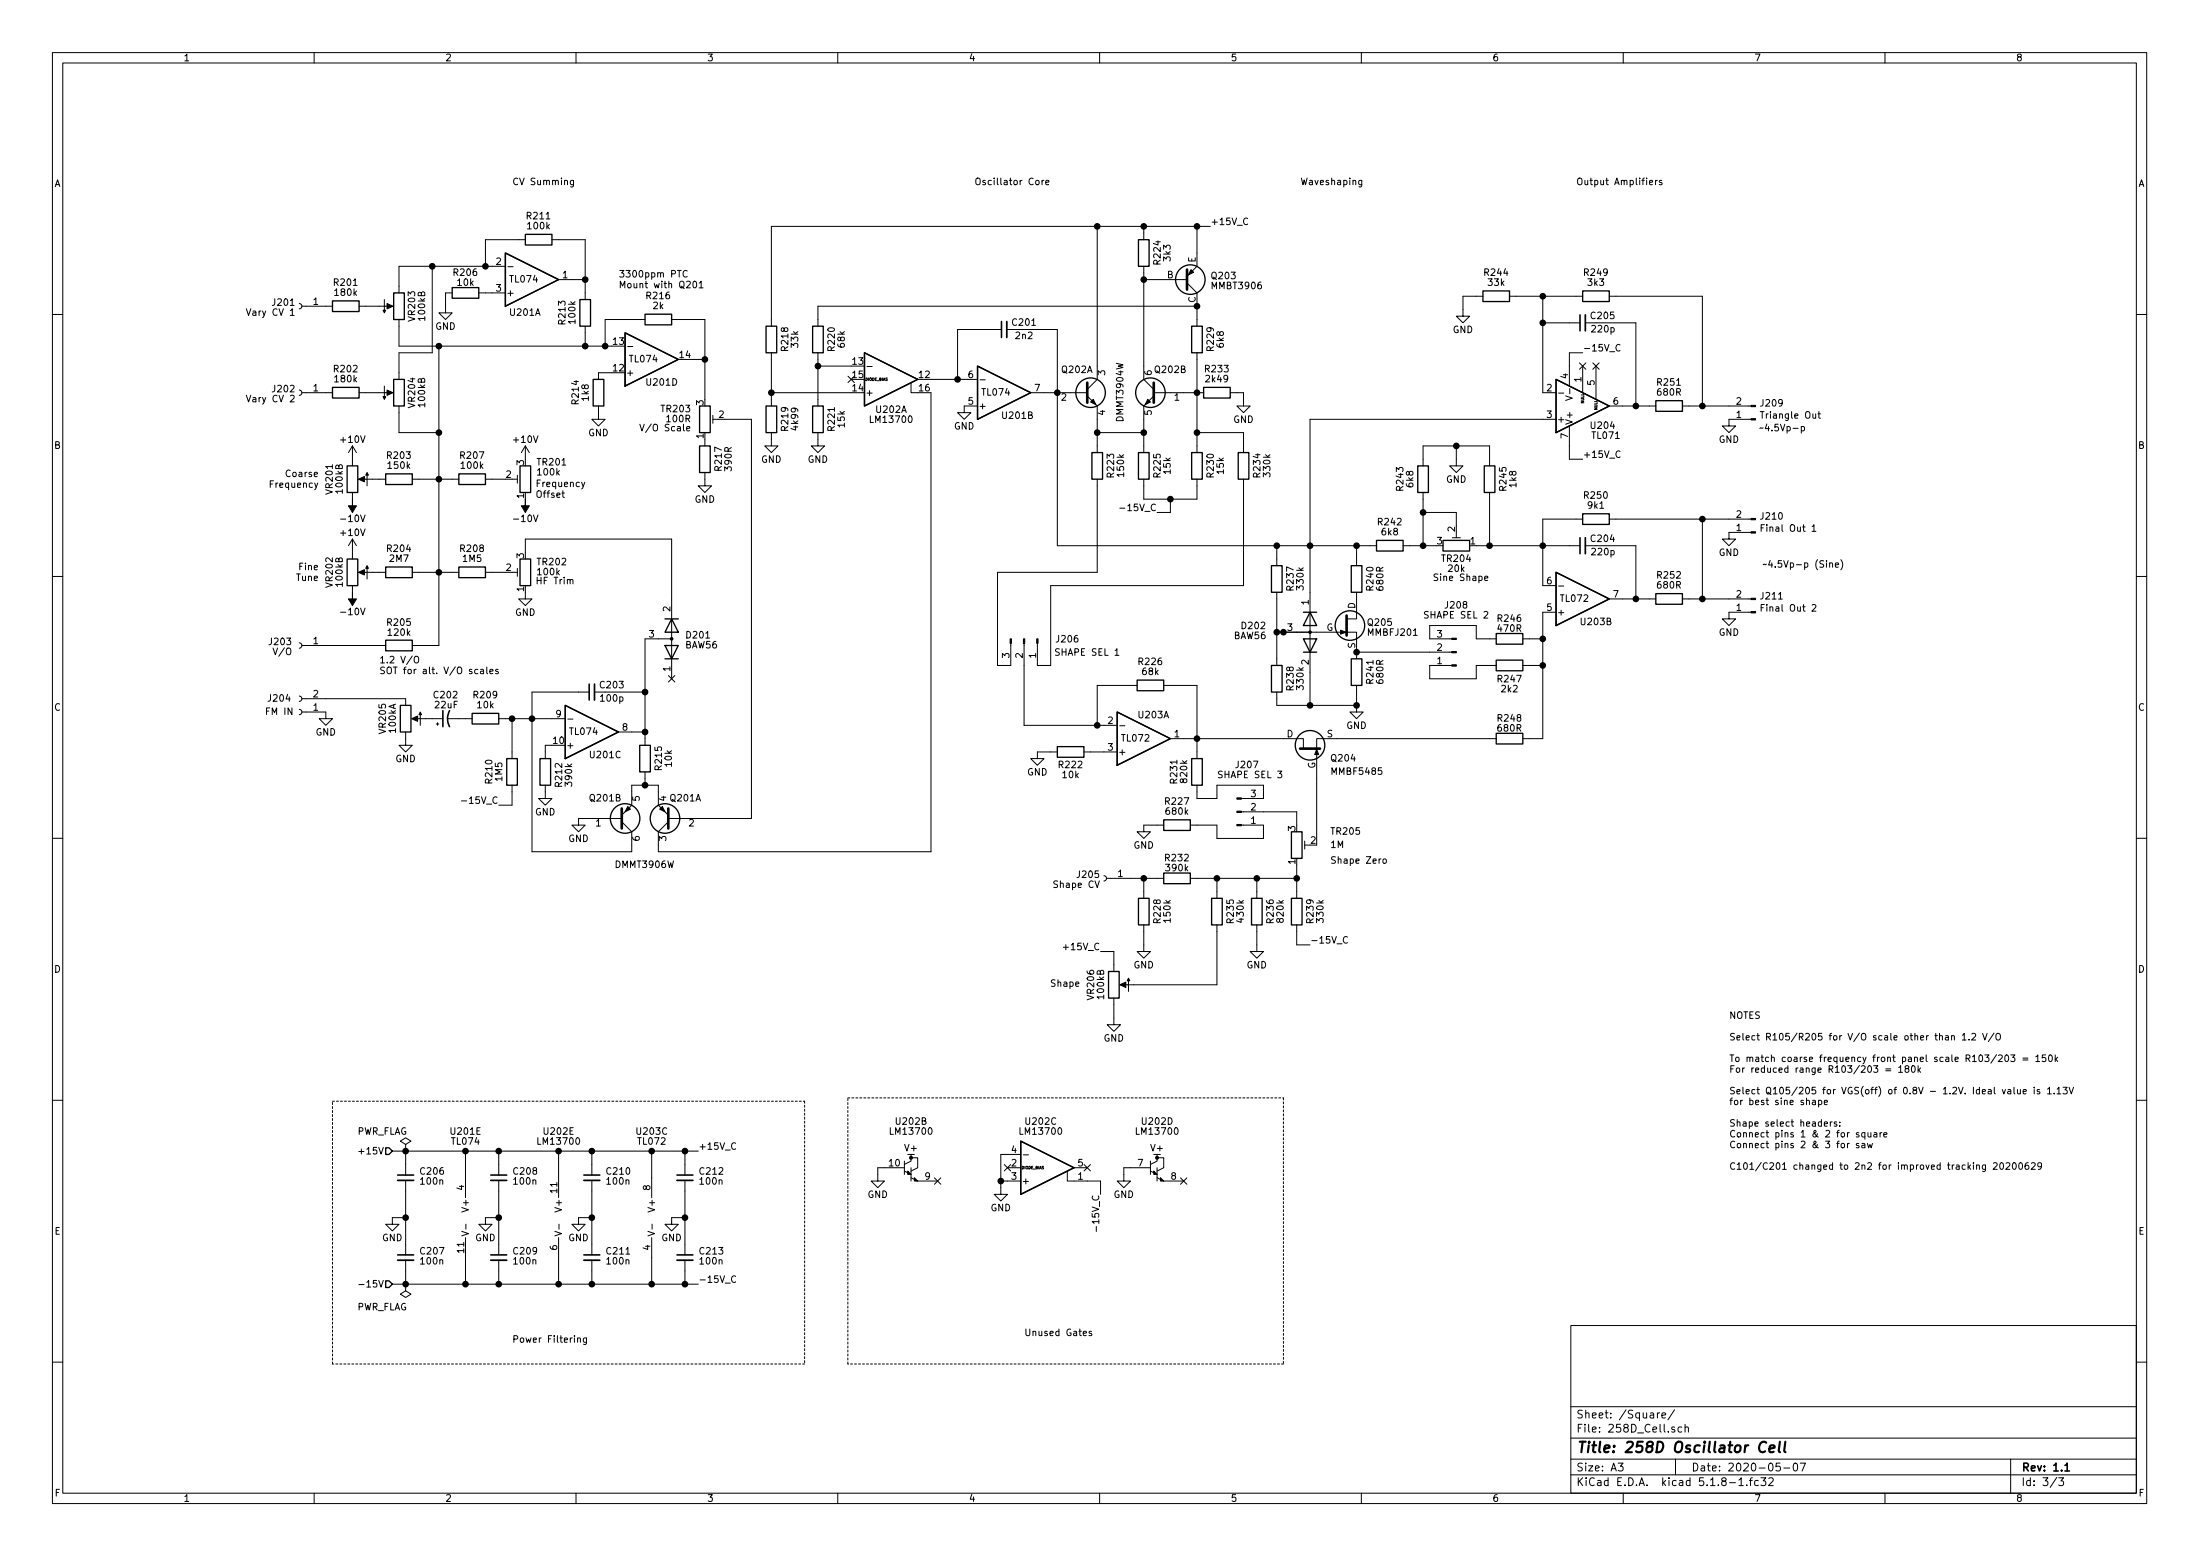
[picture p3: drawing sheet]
<svg xmlns="http://www.w3.org/2000/svg" width="420mm" height="297mm" viewBox="0 0 420 297" stroke-linecap="round" stroke-linejoin="round" font-family="sans-serif">
<g fill="none" stroke="#000" stroke-width=".19">
<path d="M10 10h400v277h-400zM12 12h396v273.1h-396zM60 10v2M110 10v2M160 10v2M210 10v2M260 10v2M310 10v2M360 10v2M109.5 34.4v1.2l-.2 .1-.3-.1M109.5 34.5l-.3-.1-.3 .3 .1 .5h.5M197.9 34.5l.3-.1 .3 .3v.3l-.3 .3-.3-.1-.1-.2z"/>
<path d="M199 34.4v.9M199.4 34.4l-.4 .3M199.7 34.8l.6-.1v-.2l-.4-.1-.2 .2 .1 .6h.5M260.1 34.4l-.1 1.2-.2 .1-.3-.1M260.1 34.5l-.4-.1-.2 .3 .1 .5h.5M315 34.8l.6-.1v-.2l-.4-.1-.2 .2 .1 .6h.5M316.2 34.4v.9M316.5 34.4l-.3 .3M317.4 34.5l-.3-.1-.2 .2 .1 .2 .4 .1v.3h-.5M57.1 57.9l.4 .2 .2 .3-.2 .4-.4 .2M57.7 58.5h5.8M68.6 58.5h6.1"/>
<path d="M73.4 57.2v2M82.5 50.8v16.5h-6.3v5.1M86.4 55.9h-1.3v3.8h1.3l-1.3 1.3-1.3-1.3h1.3M91.4 55.9h5.1M96.5 50.8h-20.3v5.1M97 50.9h1M100.3 45.8h-7.6v5M105.4 45.8h6.4v11.4M106.7 53.4h5.1M129.4 51.6h.7M131.1 53.8l.5-.1 .3 .3-.8 1h.8M131.2 51.8a.6 .6 0 0 0-.8 .4 .6 .6 0 0 0 .6 .7l.2-.1"/>
<path d="M132.4 53.8l.2-.1a.69 .69 0 0 1 .5 .6 .69 .69 0 0 1-.5 .7l-.2-.2-.1-.3zM133.5 54l.4-.3v1.3M133.5 55h.8M209.5 43.2v29.2l-1.9 1.9M218.4 50.8v21.6l1.9 1.9M218.4 43.2v2.6M218.4 53.4h8.3M226.7 54l1.9 1.9v6.4M228.6 58.5h-72.4v3.8M228.6 43.2v7.6l-1.9 1.9M231.1 43.2h-83.8v19.1M238.3 41.7a.6 .6 0 0 0-.8 .5 .6 .6 0 0 0 .5 .7l.3-.1"/>
<path d="M283.2 56.6h-3.8v3.8h1.3l-1.3 1.2-1.3-1.2h1.3M288.3 56.6h14M294.6 56.6v18.4h2.6M307.3 56.6h17.8v20.9M10 60h2M55.4 75.6l.5-.2 .3 .4-.8 .9h.8M55.4 60.2h.8M57.1 74.5l.4 .1 .2 .3-.2 .4-.4 .2M57.7 75h5.8M68.6 75h6.1M73.4 73.7v2M76.2 61v5.1h40.6"/>
<path d="M76.2 77.5v5.1h7.6M83.8 66.1v57.1h-5.1M111.8 62.3v3.8M114.3 77.5v2.5h1.3l-1.3 1.3-1.3-1.3h1.3M116.8 71.2h-2.5v1.2M119.9 66.2h1M123.2 61h-7.6v5.1M128.3 61h6.3v15.2M132.1 68.6h2.5M136.1 79.3v1.5M147.3 67.3v10.2M147.3 75h15.3"/>
<path d="M156.2 67.3v10.2M156.2 69.9h6.4M162 71.8l1.2 1.2M163.2 71.8l-1.2 1.2M165.6 70h1M174 73.1v1.9h1.3M177.8 75v87.6h-52.1v-3.8l1.9-1.9M177.8 72.4h8.9M186.7 77.5h-2.6v1.3h1.3l-1.3 1.2-1.2-1.2h1.2M187.2 72.5h1M191.3 62.9h-8.4v9.5M192.3 62.9h9.6v41.3h61"/>
<path d="M196.8 75h10.8M207.6 75.6l1.9 1.9v8.9M220.3 75.6l-1.9 1.9v8.9M220.3 75h9.6M228.6 67.3v19.1M234.9 75h2.6v2.5h1.3l-1.3 1.3-1.3-1.3h1.3M294.6 61.6h7.2M297.7 75h1M299 75.6l1.3 .4-1.3 .4M299.8 74.2v1M301.7 69.3l1.2 1.2M302.3 69.9v5.1"/>
<path d="M302.3 67.3h-2.6v6.4M302.8 61.6h9.6v15.9M302.9 69.3l-1.2 1.2M304.2 69.3l1.2 1.2M304.8 69.9v6.3M305.4 69.3l-1.2 1.2M307.3 77.5h8.9M309.4 65.9a.6 .6 0 0 0-.8 .4 .6 .6 0 0 0 .6 .7l.2-.1M321.3 77.5h13.1M347.2 79h.5M347.4 78.6v1.1l.3 .1M408 60h2"/>
<path d="M67.3 85.1v3.8M67.3 94v1.3M67.3 85.1l-.8 1.3M67.3 85.1l.8 1.3M68.8 91.5h4.9M70.1 90.7v2M78.7 91.5h8.9M92.7 91.5h3.8M97.8 91.5h1M98.8 90.7v1.5M100.3 85.1l-.7 1.3M100.3 85.1v2.6"/>
<path d="M100.3 85.1l.8 1.3M107.3 94.1h.5M107.5 93.7v1.1l.3 .2M111.1 92.1l.3 .8M111.7 92.1l-.4 1.1-.2 .1M122.2 81l.4 1.3 .4-1.3M124.4 80.9l-1.1 1.7M134.6 90.2v2.5h1.3l-1.3 1.3-1.3-1.3h1.3M134.6 83.9v1.2M136.1 80h1.1M138.4 80h5.1v76.2h-15.9M147.3 82.6v2.5h1.3l-1.3 1.3-1.3-1.3h1.3"/>
<path d="M156.2 82.6v2.5h1.3l-1.3 1.3-1.3-1.3h1.3M209.5 91.5v17.8h-19v17.7h2.5v-4.2M209.5 82.6h8.9M213.9 97h.9M218.4 91.5v3.8h10.2v-3.8M223.5 95.3v2.5h-2.5M228.6 82.6h8.9v3.8M237.5 91.5v20.3h-36.8v15.2h-2.6v-4.2M271.8 97.8h6.3v2.6M271.8 88.9v-3.8h12.7v3.8M271.8 94v10.2M278.1 85.1v3.8h1.3l-1.3 1.3-1.2-1.3h1.2"/>
<path d="M284.5 94v10.2M297.2 80h-47v54.7M299.7 81.3v6.4h2.6M302.3 99.1h-7.7v12.7h2.6M307.3 99.1h27.1M309.4 86.2a.6 .6 0 0 0-.8 .4 .6 .6 0 0 0 .6 .7l.2-.1M325.1 99.1v15.2M334.4 80h-4.2v1.3h1.3l-1.3 1.3-1.3-1.3h1.3M342.4 81.8h1M344 81.5l.4-.1 .2 .2-.1 .6h-.5M344 81.4v1.3M10 110h2"/>
<path d="M67.3 102.9v3.8M67.3 111.8v1.3M67.3 102.9l-.8 1.3M67.3 102.9l.8 1.3M68.8 109.3h4.9M70.1 108.5v2M78.7 109.3h8.9M92.7 109.3h3.8M97.8 109.3h1M98.8 108.5v1.5M100.3 113.1v1.2h1.3l-1.3 1.3-1.2-1.3h1.2M100.3 105.4v-2.5h28v26.7"/>
<path d="M108.9 110.8l.2-.2 .3 .1v.8M243.8 104.2v3.8M243.8 113.1v13.9M259.1 113.1v5h-1.8M259.1 104.2v3.8M268 104.2h6.3M274.6 109.6h-.5l-.2 .1v.2l.1 .2 .5 .2 .1 .3-.3 .2h-.4M277.4 102.7h1.5M278.1 101.6v1.1M281.9 104.2h19.9M297.2 116.9h-2.6v24.1h-3.8M297.7 111.9h1"/>
<path d="M302.8 104.2h9.6v10.1M307.3 114.3h8.9M321.3 114.3h13.1M334.4 116.9h-4.2v1.2h1.3l-1.3 1.3-1.3-1.3h1.3M334.4 101.6h-4.2v1.3h1.3l-1.3 1.3-1.3-1.3h1.3M336.3 100.8h.5M336.3 116h.5M337 100.2h-.7v1.2M337 115.4h-.7v1.3M346.1 100.5l.3-.3v1.2M346.1 115.5l.5-.1 .2 .4-.8 .9h.8M346.1 101.4h.7"/>
<path d="M348.8 107v.1M348.8 107.5v.8M349.4 107.6l.2-.1h.3l.1 .8M349.4 107.5v.8M350.5 107.9l.6-.1v-.3h-.4l-.2 .1 .1 .6h.5M351.6 106.8a1.47 1.47 0 0 1 0 2M408 110h2M57.1 122.7l.4 .1 .2 .3-.2 .5-.4 .1M57.1 132.9l.4 .1 .2 .3-.2 .4-.4 .2M57.1 135.4l.4 .1 .2 .3-.2 .5-.4 .1M57.7 135.9h4.5v1.3h1.3l-1.3 1.3-1.2-1.3h1.2M57.7 123.2h16"/>
<path d="M57.7 133.4h19.8v1.3M77.5 139.7v2.6h1.2l-1.2 1.2-1.3-1.2h1.3M79 137.2h5.6M79.2 125.5l.2-.2a.45 .45 0 0 1 .6 .4l-.2 .8h-.5a.92 .92 0 0 1-.1-1zM80.3 136.4v2.1M83.3 138.2h.5M83.6 138v.5M85.6 137.2h4.6M91.3 127.8h-.4l-.2 .2 .1 .6h.5M91.8 127.8h.5l.1 .8M92.4 128.1h-.5l-.2 .2 .1 .3h.6M93 127.3v1.1l.1 .2"/>
<path d="M93.5 128.2l.7-.1-.1-.3h-.3l-.3 .2 .1 .6h.5M95.1 127.8h-.3l-.2 .2 .1 .1 .4 .2v.3h-.5M95.2 137.2h12.7M97.8 137.2v7.6M108.4 137.3h1M112.5 132.1h-10.9v30.5h19v-3.8l-1.9-1.9M113.5 132.1h9.7M118.1 139.7h5.1M127.7 129l1.2 1.2M128.3 122h-5.1v20.3M128.9 129l-1.2 1.2M195.6 122.8v15.7h17.8"/>
<path d="M213 125.1h.7M213.8 138.5h1M217.2 130.8h-7.7v7.7M222.2 130.8h6.4v14M243.8 120.7h12.7M243.8 132.1v2.6h15.3M257.3 120.7h1.8v5.1M259.1 134.7v1.2h1.2l-1.2 1.3-1.3-1.3h1.3M259.1 130.8v3.9M259.1 124.5h18.2M277.3 122h-4.3v-2.6h8.9v2.6h3.8M277.3 127h-4.3v2.6h8.9v-2.6h3.8"/>
<path d="M290.8 122h3.8M290.8 127h3.8M88.1 152.9h1M97.8 149.9v3.8h-2.6M104.1 149.9v2.5h1.3l-1.3 1.3-1.2-1.3h1.2M105.4 142.3h-1.3v2.5M118.7 156.2h-8.2v1.3h1.3l-1.3 1.3-1.3-1.3h1.3M118.7 155.6l1.9-1.9v-3.8h5.1v3.8l1.9 1.9M123.2 147.4v2.5M201.9 143.5h-3.8v1.3h1.3l-1.3 1.3-1.3-1.3h1.3M207 143.5h6.4M222.2 157.5h-3.8v1.3h1.3l-1.3 1.3-1.2-1.3h1.2"/>
<path d="M223.5 141h25.4v1.8M227.3 157.5h5.1v2.6h8.9v-2.6h-4.2M228.6 149.9v2.5h3.8v-2.5h8.9v2.5h-4.2M237.1 155h10.5v2.5M251.5 143.5v17.8M285.7 141h-34.2v1.8M10 160h2M210.8 167.2l.4 .1 .1 .3-.1 .4-.4 .2M211.3 167.7h10.9M218.4 176.6v5h1.3l-1.3 1.3-1.2-1.3h1.2M218.4 167.7v3.8M227.3 167.7h20.3"/>
<path d="M232.4 167.7v3.8M232.4 176.6v11.4h-18.2M240 176.6v5h1.3l-1.3 1.3-1.2-1.3h1.2M240 167.7v3.8M247.6 165.1v6.4M247.6 176.6v3.8h2.6M249.2 160.6v1.5M249.2 161.3h1M257.3 178.9a.6 .6 0 0 0-.8 .4 .6 .6 0 0 0 .6 .7l.2-.1M264.2 164.1l.1-.1 .4 .1 .1 .5-.2 .2h-.3l-.1-.1zM408 160h2M203.1 180.8h.9"/>
<path d="M210.2 181.6h2.5v3.9M212.7 190.5v5.1h1.3l-1.3 1.3-1.2-1.3h1.2M215.5 187.2v2.1M370.4 197.8h.5l.1 .7M371.6 197.8h.5v.7M372.1 198l-.4 .1-.2 .1 .2 .3h.4M372.7 197.8l.2-.1 .3 .1 .1 .7M372.7 197.7v.8M374.8 197.6l.3-.3v1.2M374.8 198.5h.7M376 198.4v.1M376.6 197.4l.5-.1 .2 .3-.8 .9h.8"/>
<path d="M378.6 197.3l.5 1.2 .4-1.2M380.8 197.2l-1.1 1.6M381.3 197.4l.2-.1a.47 .47 0 0 1 .5 .4v.7l-.3 .1h-.3a1 1 0 0 1-.1-1.1zM10 210h2M68.5 219.8h1M74.9 219.7h58.4M77.5 218.5l1-.7-1-.6-1 .6 1 .7v1.2M77.5 219.7h.1M77.5 219.7v4.6M88.9 219.7v8.9M95.2 219.7v4.6M106.7 219.7v8.9"/>
<path d="M113 219.7v4.6M124.5 219.7v8.9M130.8 219.7v4.6M140.5 218.3a.6 .6 0 0 0-.8 .4 .6 .6 0 0 0 .6 .7l.2-.1M346.2 210.1h.5v.8M346.7 210.3l-.4 .1-.2 .2 .2 .3 .4-.1M347.3 210.1l.4-.1 .2 .3-.1 .5h-.5M347.3 210v1.3M348.4 210.5l.6-.2-.1-.2-.3-.1-.2 .2 .1 .6h.4M348.4 214.6l.6-.1-.1-.3h-.3l-.2 .1 .1 .6h.4M349.6 214.2v.8M349.9 214.2l-.3 .2"/>
<path d="M350.8 214.2h-.3l-.2 .1v.2l.5 .1v.3h-.5M351.4 214.9v.1M351.4 214.2v.1M351.7 218.4l.2-.1 .3 .1 .1 .5-.2 .2-.4-.1zM352.8 218.3v.8M353.2 218.3l-.4 .2M355 216.3l-.3-.1-.2 .2 .1 .2 .4 .1v.3h-.5M355 218.3h-.3l-.2 .2 .1 .1 .4 .2v.3h-.5M355.6 218.3h.5l.1 .8M356.2 216.3l-.4-.1-.3 .2 .2 .6h.5M356.2 218.6h-.5l-.2 .2 .1 .3h.6M356.2 216.2v1.3"/>
<path d="M356.6 218.3l.3 .8 .2-.6 .3 .6 .2-.8M356.7 216.2l.1 .8 .3 .1 .2-.2M357.3 216.2v.9M357.9 216.3h.5v.8M358.4 216.5l-.4 .1-.2 .1 .2 .4 .4-.1M359.1 216.2v.9M359.4 216.2l-.3 .2M359.8 216.6l.6-.1-.1-.2-.3-.1-.2 .2v.6h.5M360.1 204h1M360.1 204.4h1M362.6 203.8l.4-.4v1.3M362.6 204.7h.7"/>
<path d="M364.1 204l-.2-.1v-.3l.2-.2 .3 .1 .2 .2-.1 .2-.5 .1-.2 .2v.3l.3 .2h.3l.2-.2v-.3l-.3-.2M365.2 203.6l.1-.2a.67 .67 0 0 1 .5 .7 .67 .67 0 0 1-.5 .6l-.3-.5zM366.3 203.4v1.3M366.4 204.2l.4 .5M366.8 203.9l-.5 .5M379.1 201.4h.8l-.5 .5 .4 .1v.5l-.2 .2-.5-.2M381.3 201.3l-1.1 1.7M381.7 201.5l.4-.1 .3 .3-.8 1h.8M382.4 208l.3 .8 .3-.8M383 201.5l.2-.1a.67 .67 0 0 1 .4 .6 .67 .67 0 0 1-.4 .7l-.3-.5zM383.5 208h.5v.8M384 201.4h.8l-.4 .5 .4 .1v.5l-.2 .2-.6-.2"/>
<path d="M384 208.3l-.6 .2 .1 .3h.5M384.6 207.6v1l.2 .2M385.3 208l.1 .8 .5-.1M385.9 208v.8M386.3 202h1M386.3 202.3h1M386.4 208.4l.6-.1-.1-.3h-.3l-.2 .2v.6h.5M388.5 207.6v.1M388.5 208v.8M388.8 201.7l.4-.3v1.3M388.8 202.7h.7M389.5 208h-.3l-.1 .2v.1l.4 .2v.3h-.4"/>
<path d="M390.7 201.4h-.6l-.1 .6 .2-.1h.4l.1 .6-.2 .2-.5-.2M391 207.9l.4-.3v1.2M391 208.8h.8M391.3 201.5l.2-.1a.67 .67 0 0 1 .5 .6 .67 .67 0 0 1-.5 .7l-.3-.5zM392.3 208.7v.1M392.5 201.4v1.3M392.6 202.2l.4 .5M392.9 207.9l.3-.3v1.2M392.9 208.8h.7M393 201.8l-.5 .5M394 207.6h.8l-.4 .4 .3 .2v.5l-.2 .1-.5-.1M395.1 207.6l.5 1.2 .4-1.2"/>
<path d="M408 210h2M77.5 232.4h-2.6v1.3h1.3l-1.3 1.3-1.2-1.3h1.2M77.5 225.3v14.3M88.2 235.1l1.3 .4-1.3 .4M88.9 236.3v8.8M89 233.7v1M95.2 232.4h-2.5v1.3h1.3l-1.3 1.3-1.3-1.3h1.3M95.2 225.3v14.3M106 235.1l1.2 .4-1.2 .4M106.7 236.3v8.8M106.8 233.7v1M113 232.4h-2.5v1.3h1.3l-1.3 1.3-1.3-1.3h1.3"/>
<path d="M113 225.3v14.3M123.7 235.1l1.3 .4-1.3 .4M124.5 236.3v8.8M124.5 233.7v1M130.8 232.4h-2.5v1.3h1.2l-1.2 1.3-1.3-1.3h1.3M130.8 225.3v14.3M172.7 222.9h-5.1v2.6h1.3l-1.3 1.2-1.2-1.2h1.2M172.7 223.6l1.3 .6M172.7 221.7v2.5M174 220.4v1.3l-1.3 .6M174 221h1.3v1.9l-1.3 .7M174 224.8l1.3 .7h3.8"/>
<path d="M174 222.9v2.6M178.5 224.9l1.2 1.2M179.7 224.9l-1.2 1.2M191.1 225.5h3.8M191.8 222.3l1.2 1.2M192.4 222.9h2.5M193 222.3l-1.2 1.2M194.9 220.4h-3.8v7.6h1.3l-1.3 1.3-1.2-1.3h1.2M195.4 220.5h1M203.8 223.6v1.9h6.4v2.5M205.1 222.9h2.5M207 222.3l1.3 1.2"/>
<path d="M208.3 222.3l-1.3 1.2M209.4 234.1v1M219.7 222.9h-5.1v2.6h1.3l-1.3 1.2-1.2-1.2h1.2M219.7 223.6l1.3 .6M219.7 221.7v2.5M221 220.4v1.3l-1.3 .6M221 221h1.2v1.9l-1.2 .7M221 224.8l1.2 .7h3.9M221 222.9v2.6M225.5 224.9l1.2 1.2M226.7 224.9l-1.2 1.2M377.5 222.5l.2-.1h.3v.8"/>
<path d="M379.2 222.4v1l-.3 .3-.3-.1M379.2 222.4h-.4l-.2 .2 .1 .6h.5M380.7 222.1l.5-.1 .2 .3-.8 .9h.8M382 222.1l.2-.1a.69 .69 0 0 1 .4 .6 .69 .69 0 0 1-.4 .6l-.3-.5zM383.1 222.1l.5-.1 .2 .3-.7 .9h.7M384.5 222.1l.1-.1a.67 .67 0 0 1 .5 .6 .67 .67 0 0 1-.5 .6l-.3-.5zM385.6 222.1l.3-.1a.69 .69 0 0 1 .4 .6 .69 .69 0 0 1-.4 .6l-.3-.1-.1-.4zM387.3 222h-.2a.79 .79 0 0 0-.1 1.2l.4-.1v-.5l-.4-.2-.3 .3M388 222.1l.4-.1 .3 .3-.8 .9h.8M389.9 222.5l-.2 .2h-.4l-.1-.6 .5-.1 .2 .2-.1 .7-.1 .3h-.4M68.5 245.2h1M74.9 245.1h58.4"/>
<path d="M77.5 245.1v1.3l1 .7-1 .6-1-.6 1-.7M77.5 245.1h.1M77.5 240.6v4.5M95.2 240.6v4.5M110.3 255.5l.2-.1 .3 .1v.7M110.3 255.4v.8M112 255.4v1l-.2 .3-.3-.1M112 255.5l-.4-.1-.2 .2 .1 .6h.5M113 240.6v4.5M130.8 240.6v4.5M140.5 243.7a.6 .6 0 0 0-.8 .4 .6 .6 0 0 0 .6 .7l.2-.1M206.9 254.5l.6-.1-.1-.2-.3-.1-.2 .2 .1 .6h.4"/>
<path d="M208.5 254.2l-.3-.1-.2 .2 .1 .2 .4 .1v.3h-.5M300 253h108v32.1h-108zM10 260h2M300 278.5h108M300 274.5h108M300 268.5h108M309 279.3h1l-.5 .6 .4 .1v.7l-.2 .1-.7-.1M316.5 269.7v1M317 269.7l-.5 .3M317.4 270.2l.7-.1-.1-.3-.4-.1-.2 .2 .1 .7h.5M319.8 272.5l-.3-.1-.2 .2v.2l.5 .2v.3h-.5M319.8 269.1l-1.3 2"/>
<path d="M320 278.5v3M321.2 272.5l-.4-.1-.3 .3 .1 .6h.6M321.8 272.5l.2-.1 .4 .1 .1 .9M321.8 271.9v1.5M340 279.3h-.8v.7l.2-.1h.5l.1 .3v.5l-.2 .1-.6-.1M342.6 279.5l.4-.2a.94 .94 0 0 1 0 1.5 .82 .82 0 0 1-.4-1.3zM343.8 279.3h1l-.6 1.5M384 278.5v6.6M408 260h2M60 285.1v1.9M110 285.1v1.9M160 285.1v1.9"/>
<path d="M210 285.1v1.9M260 285.1v1.9M300 281.5h108M310 285.1v1.9M332.1 282.5l.4-.4v1.5M332.1 283.6h.8M333.6 283.5v.1M334.1 282.6h.6M334.7 282.1l-.4 .2v1.3M335.8 282.7l-.4-.1-.3 .3 .1 .6 .2 .1 .4-.1M336.3 282.1h.9l-.5 .6 .5 .1v.7l-.2 .1-.7-.1M337.8 282.3l.6-.2 .3 .4-1 1.1h1"/>
<path d="M340.7 280.2h1.1M360 285.1v1.9M392.8 282l-1.3 2M393.2 282.1h.9l-.5 .6 .4 .1v.7l-.2 .1-.6-.1"/>
</g>
<g fill="none" stroke="#000" stroke-width=".3">
<path d="M191.3 61.4v3M301.8 60.1v3.1M301.8 102.7v3M84.6 135.7v3M85.9 135.7a3.2 3.2 0 0 0 0 3M112.5 130.6v3M75.9 224.3h3.1M75.9 239.6h3.1M93.7 224.3h3.1M93.7 239.6h3.1M111.5 224.3h3.1M111.5 239.6h3.1"/>
<path d="M129.3 224.3h3M129.3 239.6h3M394.4 279.7l.4-.4v1.5M394.4 280.8h.8"/>
</g>
<path d="M337.3 275.4a.89 .89 0 0 0-1 0 .89 .89 0 0 0-.4 1 .71 .71 0 0 0 .4 .7 .71 .71 0 0 0 .8-.1M337.9 276.6l1-.2v-.4l-.6-.1-.3 .3-.1 .9 .2 .1 .6-.1M339.9 275.2l-.2 1.7 .3 .3M341 275.2l-.3 1.7 .3 .3" fill="none" stroke="#000" stroke-width=".41"/>
<g fill="none" stroke="#000" stroke-width=".25">
<path d="M63.5 57.4h5.1v2.1h-5.1zM75.2 55.9h2v5.1h-2zM86.4 54.9h5v2h-5zM96.5 48.3l10.2 5.1-10.2 5.1zM100.3 44.7h5.1v2.1h-5.1zM110.7 57.2h2.1v5.1h-2.1zM123.2 60h5.1v2h-5.1zM217.4 45.8h2.1v5h-2.1zM283.2 55.5h5.1v2.1h-5.1zM302.3 55.5h5v2.1h-5zM63.5 74h5.1v2h-5.1zM75.2 72.4h2v5.1h-2z"/>
<path d="M113.3 72.4h2v5.1h-2zM119.4 63.5l10.1 5.1-10.1 5.1zM133.6 77.5h2v5.1h-2zM146.3 62.3h2v5h-2zM146.3 77.5h2v5.1h-2zM155.2 62.3h2v5h-2zM155.2 77.5h2v5.1h-2zM165.1 67.3l10.2 5.1-10.2 5.1zM186.7 69.9l10.1 5.1-10.1 5zM227.6 62.3h2v5h-2zM229.9 74h5v2h-5zM297.2 72.4l10.1 5.1-10.1 5.1z"/>
<path d="M316.2 76.5h5.1v2h-5.1zM66.3 88.9h2v5.1h-2zM73.7 90.5h5v2h-5zM87.6 90.5h5.1v2h-5.1zM99.3 88.9h2v5.1h-2zM133.6 85.1h2v5.1h-2zM208.5 86.4h2.1v5.1h-2.1zM217.4 86.4h2.1v5.1h-2.1zM227.6 86.4h2v5.1h-2zM236.5 86.4h2v5.1h-2zM270.8 88.9h2v5.1h-2zM283.5 88.9h2v5.1h-2z"/>
<path d="M302.3 98.1h5v2h-5zM66.3 106.7h2v5.1h-2zM73.7 108.2h5v2.1h-5zM87.6 108.2h5.1v2.1h-5.1zM99.3 106.7h2v5.1h-2zM127 118.1h2.5M128.3 118.1l1.2 2.6h-2.5zM242.8 108h2.1v5.1h-2.1zM248.9 116.9h2.6M250.2 116.9l1.3 2.5h-2.6zM258.1 108h2v5.1h-2zM262.9 103.2h5.1v2h-5.1z"/>
<path d="M275.6 103.2h5.1v2h-5.1zM297.2 109.3l10.1 5-10.1 5.1zM316.2 113.3h5.1v2.1h-5.1zM73.7 122.2h5v2h-5zM76.5 134.7h2v5h-2zM90.2 136.2h5v2h-5zM107.9 134.7l10.2 5-10.2 5.1zM127 125.8h2.5M127 123.2h2.5l-1.2 2.6zM213.4 135.9l10.1 5.1-10.1 5.1zM217.2 129.8h5v2.1h-5zM242.8 127h2.1v5.1h-2.1z"/>
<path d="M248.9 124.5h2.6M248.9 122h2.6l-1.3 2.5zM258.1 125.8h2v5h-2zM285.7 140h5.1v2h-5.1zM285.7 120.9h5.1v2.1h-5.1zM285.7 126h5.1v2.1h-5.1zM96.8 144.8h2v5.1h-2zM103.1 144.8h2.1v5.1h-2.1zM122.2 142.3h2v5.1h-2zM201.9 142.5h5.1v2.1h-5.1zM222.2 156.5h5.1v2h-5.1zM227.6 144.8h2v5.1h-2z"/>
<path d="M246.6 158.8h2.1v5.1h-2.1zM217.4 171.5h2.1v5.1h-2.1zM222.2 166.7h5.1v2h-5.1zM231.4 171.5h2v5.1h-2zM239 171.5h2v5.1h-2zM246.6 171.5h2.1v5.1h-2.1zM211.7 185.5h2v5h-2zM73.7 219.1h.6l.6 .6-.6 .7h-.6zM194.9 217.8l10.2 5.1-10.2 5.1zM73.7 244.5h.6l.6 .6-.6 .7h-.6z"/>
<circle cx="227.3" cy="53.4" r="2.82"/>
<circle cx="208.3" cy="75" r="2.82"/>
<circle cx="219.7" cy="75" r="2.82"/>
<circle cx="257.8" cy="119.4" r="2.82"/>
<circle cx="119.4" cy="156.2" r="2.82"/>
<circle cx="127" cy="156.2" r="2.82"/>
<circle cx="250.2" cy="142.3" r="2.82"/>
</g>
<path d="M207.6 73.1v3.8M220.3 73.1v3.8M257.2 117.5v3.8M118.7 154.3v3.9M127.6 154.3v3.9M248.3 142.9h3.8" fill="none" stroke="#000" stroke-width=".51"/>
<g fill="#000" stroke="#000" stroke-width=".19">
<path d="M73.2 59.2h.5l-.3 .5zM73.9 57.9l1.2 .6-1.2 .5zM227.5 51.5l.5 .5-1.1 .5zM73.2 75.7h.5l-.3 .5zM73.9 74.5l1.2 .5-1.2 .5zM208.3 76.7l.5-.5 .5 1.1zM219.2 76.2l.5 .5-1 .6zM334.4 77.4h.9v.2h-.9zM67.3 95.3v1.3h.8l-.8 1.2-.8-1.2h.8zM68.5 91.5l1.1-.5v1zM70.1 90.2l.3 .5h-.6zM100.3 95.3v1.3h.8l-.8 1.2-.7-1.2h.7z"/>
<path d="M334.4 79.9h.9v.3h-.9zM334.4 99h.9v.2h-.9zM67.3 113.1v1.2h.8l-.8 1.3-.8-1.3h.8zM68.5 109.3l1.1-.6v1.1zM70.1 108l.3 .5h-.6zM334.4 101.5h.9v.3h-.9zM334.4 114.2h.9v.3h-.9zM334.4 116.7h.9v.3h-.9zM78.6 137.2l1.2-.5v1zM80.3 135.9l.2 .5h-.5zM192.9 122h.3v.8h-.3zM195.5 122h.2v.8h-.2z"/>
<path d="M198 122h.2v.8h-.2zM256 120.3l1 .4-1 .4zM277.3 121.8h.8v.3h-.8zM277.3 124.4h.8v.2h-.8zM277.3 126.9h.8v.3h-.8zM119.9 154l.5 .5-1 .5zM126 154.5l.5-.5 .5 1zM236.2 152.3h.9v.3h-.9zM236.2 154.8h.9v.3h-.9zM236.2 157.4h.9v.2h-.9zM251.5 143l.3 1.1h-.7zM213.9 188l1.1-.5v1z"/>
<path d="M215.5 186.7l.3 .5h-.5zM173.4 223.6l.6 .6h-.6zM174.6 224.8l.7 .7h-.7zM220.3 223.6l.7 .6h-.7zM221.6 224.8l.6 .7h-.6z"/>
<circle cx="128.3" cy="122" r=".25"/>
<circle cx="250.2" cy="120.7" r=".25"/>
</g>
<path d="M192.3 61.4v3M302.8 60.1v3.1M302.8 102.7v3M113.5 130.6v3M75.9 225.3h3.1M93.7 225.3h3.1M111.5 225.3h3.1M129.3 225.3h3M75.9 240.6h3.1M93.7 240.6h3.1M111.5 240.6h3.1M129.3 240.6h3" fill="none" stroke="#000" stroke-width=".33"/>
<path d="M226.7 51.5v3.8z" fill="#000" stroke="#000" stroke-width=".51"/>
<g fill="#000" stroke="#000" stroke-width=".25">
<circle cx="82.6" cy="50.8" r=".51"/>
<circle cx="92.7" cy="50.8" r=".51"/>
<circle cx="111.8" cy="53.4" r=".51"/>
<circle cx="209.5" cy="43.2" r=".51"/>
<circle cx="218.4" cy="43.2" r=".51"/>
<circle cx="218.4" cy="53.4" r=".51"/>
<circle cx="228.6" cy="43.2" r=".51"/>
<circle cx="228.6" cy="58.5" r=".51"/>
<circle cx="294.6" cy="56.6" r=".51"/>
<circle cx="83.8" cy="66.1" r=".51"/>
<circle cx="111.8" cy="66.1" r=".51"/>
<circle cx="115.6" cy="66.1" r=".51"/>
<circle cx="134.6" cy="68.6" r=".51"/>
<circle cx="147.3" cy="75" r=".51"/>
<circle cx="156.2" cy="69.9" r=".51"/>
<circle cx="182.9" cy="72.4" r=".51"/>
<circle cx="201.9" cy="75" r=".51"/>
<circle cx="228.6" cy="75" r=".51"/>
<circle cx="294.6" cy="61.6" r=".51"/>
<circle cx="312.4" cy="77.5" r=".51"/>
<circle cx="325.1" cy="77.5" r=".51"/>
<circle cx="83.8" cy="82.6" r=".51"/>
<circle cx="83.8" cy="91.5" r=".51"/>
<circle cx="209.6" cy="82.6" r=".51"/>
<circle cx="218.4" cy="82.6" r=".51"/>
<circle cx="223.5" cy="95.3" r=".51"/>
<circle cx="228.6" cy="82.6" r=".51"/>
<circle cx="271.8" cy="97.8" r=".51"/>
<circle cx="278.1" cy="85.1" r=".51"/>
<circle cx="325.1" cy="99.1" r=".51"/>
<circle cx="83.8" cy="109.3" r=".51"/>
<circle cx="243.8" cy="104.2" r=".51"/>
<circle cx="250.2" cy="104.2" r=".51"/>
<circle cx="259.1" cy="104.2" r=".51"/>
<circle cx="271.8" cy="104.2" r=".51"/>
<circle cx="284.5" cy="104.2" r=".51"/>
<circle cx="294.6" cy="104.2" r=".51"/>
<circle cx="312.4" cy="114.3" r=".51"/>
<circle cx="325.1" cy="114.3" r=".51"/>
<circle cx="97.8" cy="137.2" r=".51"/>
<circle cx="101.6" cy="137.2" r=".51"/>
<circle cx="123.2" cy="132.1" r=".51"/>
<circle cx="123.2" cy="139.7" r=".51"/>
<circle cx="209.6" cy="138.5" r=".51"/>
<circle cx="243.8" cy="120.7" r=".51"/>
<circle cx="245.1" cy="120.7" r=".51"/>
<circle cx="250.2" cy="134.7" r=".51"/>
<circle cx="259.1" cy="134.7" r=".51"/>
<circle cx="259.1" cy="124.5" r=".51"/>
<circle cx="294.6" cy="122" r=".51"/>
<circle cx="294.6" cy="127" r=".51"/>
<circle cx="123.2" cy="149.9" r=".51"/>
<circle cx="228.6" cy="141" r=".51"/>
<circle cx="218.4" cy="167.7" r=".51"/>
<circle cx="232.4" cy="167.7" r=".51"/>
<circle cx="240" cy="167.7" r=".51"/>
<circle cx="247.7" cy="167.7" r=".51"/>
<circle cx="77.5" cy="219.7" r=".51"/>
<circle cx="88.9" cy="219.7" r=".51"/>
<circle cx="95.3" cy="219.7" r=".51"/>
<circle cx="106.7" cy="219.7" r=".51"/>
<circle cx="113" cy="219.7" r=".51"/>
<circle cx="124.5" cy="219.7" r=".51"/>
<circle cx="130.8" cy="219.7" r=".51"/>
<circle cx="77.5" cy="232.4" r=".51"/>
<circle cx="95.3" cy="232.4" r=".51"/>
<circle cx="113" cy="232.4" r=".51"/>
<circle cx="130.8" cy="232.4" r=".51"/>
<circle cx="174" cy="221" r=".25"/>
<circle cx="191.1" cy="225.5" r=".51"/>
<circle cx="221" cy="221" r=".25"/>
<circle cx="77.5" cy="245.1" r=".51"/>
<circle cx="88.9" cy="245.1" r=".51"/>
<circle cx="95.3" cy="245.1" r=".51"/>
<circle cx="106.7" cy="245.1" r=".51"/>
<circle cx="113" cy="245.1" r=".51"/>
<circle cx="124.5" cy="245.1" r=".51"/>
<circle cx="130.8" cy="245.1" r=".51"/>
</g>
<path d="M63.5 210.2h90.2M153.7 210.2v50.2M161.9 209.6h83.2M245.1 209.6v50.8M63.5 260.4v-50.2M153.7 260.4h-90.2M161.9 260.4v-50.8M245.1 260.4h-83.2" fill="none" stroke="#000" stroke-width=".19" stroke-dasharray=".4 .4"/>
<text font-size="2.8" x="301" y="277.3">Title: 258D Oscillator Cell</text>
<g font-size="2.1">
<text x="301" y="273.5">File: 258D_Cell.sch</text>
<text x="301" y="270.8">Sheet: /Square/</text>
<text x="301" y="280.9">Size: A3</text>
<text x="323" y="280.9">Date: 2020-05-07</text>
<text x="386" y="280.9">Rev: 1.1</text>
<text x="301" y="283.7">KiCad E.D.A. kicad 5.1.8-1.fc32</text>
<text x="386" y="283.7">Id: 3/3</text>
</g>
<g font-size="1.8">
<text x="35" y="11.7">1</text>
<text x="85" y="11.7">2</text>
<text x="135" y="11.7">3</text>
<text x="185" y="11.7">4</text>
<text x="235" y="11.7">5</text>
<text x="285" y="11.7">6</text>
<text x="335" y="11.7">7</text>
<text x="385" y="11.7">8</text>
<text x="10.4" y="35.7">A</text>
<text x="97.8" y="35.3">CV Summing</text>
<text x="186.1" y="35.3">Oscillator Core</text>
<text x="248.3" y="35.3">Waveshaping</text>
<text x="301" y="35.3">Output Amplifiers</text>
<text x="408.4" y="35.7">A</text>
<text x="100.7" y="41.9">R211</text>
<text x="100.9" y="43.8">100k</text>
<text x="231.1" y="43">+15V_C</text>
<text x="86.8" y="52.7">R206</text>
<text x="94.8" y="50.6">2</text>
<text x="97.5" y="53.9">TL074</text>
<text x="107.5" y="53.1">1</text>
<text x="118.1" y="53">3300ppm PTC</text>
<text x="221.7" y="50.4" transform="rotate(-90 221.7 50.4)">R224</text>
<text x="222.9" y="53.1">B</text>
<text x="223.6" y="49.8" transform="rotate(-90 223.6 49.8)">3k3</text>
<text x="228.3" y="50.2" transform="rotate(-90 228.3 50.2)">E</text>
<text x="231.5" y="53.3">Q203</text>
<text x="283.6" y="52.7">R244</text>
<text x="302.7" y="52.7">R249</text>
<text x="52.2" y="58.4">J201</text>
<text x="59.8" y="58.2">1</text>
<text x="63.9" y="54.6">R201</text>
<text x="64.1" y="56.5">180k</text>
<text x="87.4" y="54.6">10k</text>
<text x="94.8" y="55.7">3</text>
<text x="96.6" y="56.6">+</text>
<text x="118.1" y="55">Mount with Q201</text>
<text x="123.6" y="57.1">R216</text>
<text x="124.8" y="59">2k</text>
<text x="228.3" y="57.8" transform="rotate(-90 228.3 57.8)">C</text>
<text x="231.6" y="55.2">MMBT3906</text>
<text x="284.3" y="54.6">33k</text>
<text x="303.3" y="54.6">3k3</text>
<text x="47.6" y="60.3">Vary CV 1</text>
<text x="79.3" y="61.1" transform="rotate(-90 79.3 61.1)">VR203</text>
<text x="81.2" y="61" transform="rotate(-90 81.2 61)">100kB</text>
<text x="83.1" y="63">GND</text>
<text x="97.5" y="60.3">U201A</text>
<text x="108" y="61.8" transform="rotate(-90 108 61.8)">R213</text>
<text x="109.9" y="61.7" transform="rotate(-90 109.9 61.7)">100k</text>
<text x="117.1" y="65.8">13</text>
<text x="193.5" y="62.2">C201</text>
<text x="194.1" y="64.7">2n2</text>
<text x="277.4" y="63.6">GND</text>
<text x="304" y="60.9">C205</text>
<text x="304.1" y="63.5">220p</text>
<text x="63.9" y="71.1">R202</text>
<text x="117.1" y="70.9">12</text>
<text x="119.5" y="71.8">+</text>
<text x="120.3" y="69.2">TL074</text>
<text x="129.8" y="68.4">14</text>
<text x="150.5" y="66.9" transform="rotate(-90 150.5 66.9)">R218</text>
<text x="152.5" y="66.3" transform="rotate(-90 152.5 66.3)">33k</text>
<text x="159.4" y="66.9" transform="rotate(-90 159.4 66.9)">R220</text>
<text x="161.3" y="66.3" transform="rotate(-90 161.3 66.3)">68k</text>
<text x="162.9" y="69.6">13</text>
<text x="202.9" y="71.2">Q202A</text>
<text x="211.1" y="71.6" transform="rotate(-90 211.1 71.6)">3</text>
<text x="220" y="71.6" transform="rotate(-90 220 71.6)">6</text>
<text x="220.7" y="71.2">Q202B</text>
<text x="230.3" y="71.1">R233</text>
<text x="231.8" y="66.9" transform="rotate(-90 231.8 66.9)">R229</text>
<text x="233.7" y="66.3" transform="rotate(-90 233.7 66.3)">6k8</text>
<text x="302.3" y="67.1">-15V_C</text>
<text x="47.6" y="76.8">Vary CV 2</text>
<text x="52.2" y="74.9">J202</text>
<text x="59.8" y="74.7">1</text>
<text x="64.1" y="73">180k</text>
<text x="79.3" y="77.7" transform="rotate(-90 79.3 77.7)">VR204</text>
<text x="81.2" y="77.6" transform="rotate(-90 81.2 77.6)">100kB</text>
<text x="110.5" y="77" transform="rotate(-90 110.5 77)">R214</text>
<text x="112.4" y="76.4" transform="rotate(-90 112.4 76.4)">1k8</text>
<text x="123.6" y="73.6">U201D</text>
<text x="134.4" y="77.4" transform="rotate(-90 134.4 77.4)">3</text>
<text x="162.9" y="74.7">14</text>
<text x="162.9" y="72.2">15</text>
<text x="165.2" y="75.6">+</text>
<text x="175.6" y="72.2">12</text>
<text x="175.6" y="74.7">16</text>
<text x="184.9" y="77.3">5</text>
<text x="184.9" y="72.2">6</text>
<text x="187.7" y="75.5">TL074</text>
<text x="197.6" y="74.7">7</text>
<text x="202.7" y="76.5">2</text>
<text x="224.3" y="76.5">1</text>
<text x="230.4" y="73">2k49</text>
<text x="295.4" y="74.7">2</text>
<text x="299.5" y="72.3" transform="rotate(-90 299.5 72.3)">4</text>
<text x="302" y="72.9" transform="rotate(-90 302 72.9)">1</text>
<text x="304.5" y="73.5" transform="rotate(-90 304.5 73.5)">5</text>
<text x="308.1" y="77.3">6</text>
<text x="316.6" y="73.6">R251</text>
<text x="316.6" y="75.5">680R</text>
<text x="331.6" y="77.3">2</text>
<text x="336.4" y="77.6">J209</text>
<text x="112.3" y="83.3">GND</text>
<text x="123.9" y="82.3">V/O Scale</text>
<text x="126.4" y="78.7">TR203</text>
<text x="127.4" y="80.6">100R</text>
<text x="134.4" y="83.7" transform="rotate(-90 134.4 83.7)">1</text>
<text x="137.3" y="79.8">2</text>
<text x="150.5" y="82.1" transform="rotate(-90 150.5 82.1)">R219</text>
<text x="152.5" y="82" transform="rotate(-90 152.5 82)">4k99</text>
<text x="159.4" y="82.1" transform="rotate(-90 159.4 82.1)">R221</text>
<text x="161.3" y="81.5" transform="rotate(-90 161.3 81.5)">15k</text>
<text x="166.4" y="80.7">LM13700</text>
<text x="167.4" y="78.8">U202A</text>
<text x="182.2" y="82">GND</text>
<text x="186.8" y="78.1">+</text>
<text x="191.6" y="80">U201B</text>
<text x="211.1" y="79.3" transform="rotate(-90 211.1 79.3)">4</text>
<text x="214.6" y="80.3" transform="rotate(-90 214.6 80.3)">DMMT3904W</text>
<text x="220" y="79.3" transform="rotate(-90 220 79.3)">5</text>
<text x="235.5" y="80.7">GND</text>
<text x="295.4" y="79.8">3</text>
<text x="297.3" y="80.7">+</text>
<text x="299.5" y="83.7" transform="rotate(-90 299.5 83.7)">7</text>
<text x="300.4" y="81.2" transform="rotate(-90 300.4 81.2)">V+</text>
<text x="304" y="81.9">U204</text>
<text x="304.2" y="83.8">TL071</text>
<text x="331.6" y="79.8">1</text>
<text x="335.9" y="82.3">4.5Vp-p</text>
<text x="336.7" y="79.9">Triangle Out</text>
<text x="10.4" y="85.7">B</text>
<text x="65.2" y="84.5">+10V</text>
<text x="74.1" y="87.6">R203</text>
<text x="74.2" y="89.5">150k</text>
<text x="88" y="87.6">R207</text>
<text x="88.2" y="89.5">100k</text>
<text x="98.2" y="84.5">+10V</text>
<text x="100.1" y="88.8" transform="rotate(-90 100.1 88.8)">3</text>
<text x="102.7" y="88.9">TR201</text>
<text x="137.8" y="89.7" transform="rotate(-90 137.8 89.7)">R217</text>
<text x="139.8" y="89.7" transform="rotate(-90 139.8 89.7)">390R</text>
<text x="145.4" y="88.4">GND</text>
<text x="154.3" y="88.4">GND</text>
<text x="302.3" y="87.4">+15V_C</text>
<text x="328.2" y="84.5">GND</text>
<text x="408.4" y="85.7">B</text>
<text x="52" y="93.1">Frequency</text>
<text x="55" y="91.1">Coarse</text>
<text x="63.6" y="94.2" transform="rotate(-90 63.6 94.2)">VR201</text>
<text x="65.5" y="94" transform="rotate(-90 65.5 94)">100kB</text>
<text x="96.7" y="91.2">2</text>
<text x="100.1" y="95.1" transform="rotate(-90 100.1 95.1)">1</text>
<text x="102.2" y="93">Frequency</text>
<text x="102.2" y="95">Offset</text>
<text x="102.8" y="90.8">100k</text>
<text x="132.7" y="96">GND</text>
<text x="212.8" y="91" transform="rotate(-90 212.8 91)">R223</text>
<text x="214.7" y="90.9" transform="rotate(-90 214.7 90.9)">150k</text>
<text x="221.7" y="91" transform="rotate(-90 221.7 91)">R225</text>
<text x="223.6" y="90.4" transform="rotate(-90 223.6 90.4)">15k</text>
<text x="231.8" y="91" transform="rotate(-90 231.8 91)">R230</text>
<text x="233.7" y="90.4" transform="rotate(-90 233.7 90.4)">15k</text>
<text x="240.7" y="91" transform="rotate(-90 240.7 91)">R234</text>
<text x="242.6" y="90.9" transform="rotate(-90 242.6 90.9)">330k</text>
<text x="268" y="93.6" transform="rotate(-90 268 93.6)">R243</text>
<text x="269.9" y="92.9" transform="rotate(-90 269.9 92.9)">6k8</text>
<text x="276.2" y="92.2">GND</text>
<text x="287.7" y="93.6" transform="rotate(-90 287.7 93.6)">R245</text>
<text x="289.6" y="92.9" transform="rotate(-90 289.6 92.9)">1k8</text>
<text x="302.7" y="95.2">R250</text>
<text x="65.5" y="99.7">-10V</text>
<text x="98.5" y="99.7">-10V</text>
<text x="215" y="97.6">-15V_C</text>
<text x="263.3" y="100.3">R242</text>
<text x="277.9" y="101.5" transform="rotate(-90 277.9 101.5)">2</text>
<text x="303.3" y="97.1">9k1</text>
<text x="331.6" y="101.4">1</text>
<text x="331.6" y="98.8">2</text>
<text x="336.4" y="99.2">J210</text>
<text x="337" y="101.5">Final Out 1</text>
<text x="65.2" y="102.3">+10V</text>
<text x="74.1" y="105.4">R204</text>
<text x="74.5" y="107.3">2M7</text>
<text x="88" y="105.4">R208</text>
<text x="88.5" y="107.3">1M5</text>
<text x="100.1" y="106.6" transform="rotate(-90 100.1 106.6)">3</text>
<text x="102.7" y="107.9">TR202</text>
<text x="264" y="102.2">6k8</text>
<text x="274.5" y="103.9">3</text>
<text x="275.5" y="107.3">TR204</text>
<text x="280.8" y="103.9">1</text>
<text x="304" y="103.5">C204</text>
<text x="304.1" y="106">220p</text>
<text x="328.2" y="106.1">GND</text>
<text x="56.7" y="110.9">Tune</text>
<text x="57.3" y="108.9">Fine</text>
<text x="63.6" y="111.9" transform="rotate(-90 63.6 111.9)">VR202</text>
<text x="65.5" y="111.8" transform="rotate(-90 65.5 111.8)">100kB</text>
<text x="96.7" y="109">2</text>
<text x="100.1" y="112.9" transform="rotate(-90 100.1 112.9)">1</text>
<text x="102.2" y="111.5">HF Trim</text>
<text x="102.8" y="109.8">100k</text>
<text x="247.1" y="112.6" transform="rotate(-90 247.1 112.6)">R237</text>
<text x="249" y="112.5" transform="rotate(-90 249 112.5)">330k</text>
<text x="262.3" y="112.6" transform="rotate(-90 262.3 112.6)">R240</text>
<text x="264.2" y="112.6" transform="rotate(-90 264.2 112.6)">680R</text>
<text x="275" y="110.9">Sine Shape</text>
<text x="276.7" y="109.2">20k</text>
<text x="295.4" y="111.5">6</text>
<text x="316.6" y="110.5">R252</text>
<text x="316.6" y="112.4">680R</text>
<text x="336.5" y="108.4">4.5Vp-p (Sine)</text>
<text x="65.5" y="117.4">-10V</text>
<text x="74.1" y="119.5">R205</text>
<text x="98.4" y="117.6">GND</text>
<text x="128" y="116.7" transform="rotate(-90 128 116.7)">2</text>
<text x="249.9" y="115.5" transform="rotate(-90 249.9 115.5)">1</text>
<text x="258.8" y="116.2" transform="rotate(-90 258.8 116.2)">D</text>
<text x="261.4" y="119.5">Q205</text>
<text x="272.4" y="118.1">SHAPE SEL 2</text>
<text x="276.1" y="116.2">J208</text>
<text x="286.2" y="118.7">R246</text>
<text x="295.4" y="116.6">5</text>
<text x="297.3" y="117.5">+</text>
<text x="298.1" y="114.9">TL072</text>
<text x="302.1" y="119.3">U203B</text>
<text x="308.1" y="114.1">7</text>
<text x="331.6" y="116.6">1</text>
<text x="331.6" y="114.1">2</text>
<text x="336.4" y="114.4">J211</text>
<text x="337" y="116.7">Final Out 2</text>
<text x="51.5" y="123.2">J203</text>
<text x="52.4" y="125.1">V/O</text>
<text x="59.8" y="123">1</text>
<text x="74.2" y="121.4">120k</text>
<text x="124" y="121.7">3</text>
<text x="130.9" y="123.8">BAW56</text>
<text x="131.2" y="121.9">D201</text>
<text x="192.8" y="125.6" transform="rotate(-90 192.8 125.6)">3</text>
<text x="195.3" y="125.6" transform="rotate(-90 195.3 125.6)">2</text>
<text x="197.9" y="125.6" transform="rotate(-90 197.9 125.6)">1</text>
<text x="201.9" y="122.6">J206</text>
<text x="201.9" y="125.2">SHAPE SEL 1</text>
<text x="235.7" y="122">BAW56</text>
<text x="237.3" y="120.1">D202</text>
<text x="245.9" y="120.4">3</text>
<text x="253.3" y="120.4">G</text>
<text x="258.8" y="123.8" transform="rotate(-90 258.8 123.8)">S</text>
<text x="261.4" y="121.4">MMBFJ201</text>
<text x="274.5" y="124.2">2</text>
<text x="274.5" y="121.7">3</text>
<text x="286.2" y="120.6">470R</text>
<text x="328.2" y="121.4">GND</text>
<text x="72.4" y="126.6">1.2 V/O</text>
<text x="72.4" y="128.7">SOT for alt. V/O scales</text>
<text x="114.7" y="131.4">C203</text>
<text x="128" y="128.2" transform="rotate(-90 128 128.2)">1</text>
<text x="217.6" y="127">R226</text>
<text x="218.2" y="128.9">68k</text>
<text x="247.1" y="131.7" transform="rotate(-90 247.1 131.7)">R238</text>
<text x="249" y="131.5" transform="rotate(-90 249 131.5)">330k</text>
<text x="249.9" y="126.9" transform="rotate(-90 249.9 126.9)">2</text>
<text x="262.3" y="130.4" transform="rotate(-90 262.3 130.4)">R241</text>
<text x="264.2" y="130.4" transform="rotate(-90 264.2 130.4)">680R</text>
<text x="274.5" y="126.8">1</text>
<text x="286.2" y="130.3">R247</text>
<text x="10.4" y="135.7">C</text>
<text x="50.9" y="136.5">FM IN</text>
<text x="51.4" y="133.9">J204</text>
<text x="59.8" y="135.7">1</text>
<text x="59.8" y="133.1">2</text>
<text x="83" y="133.3">C202</text>
<text x="83.2" y="135.2">22uF</text>
<text x="90.6" y="133.3">R209</text>
<text x="91.2" y="135.2">10k</text>
<text x="106.2" y="136.9">9</text>
<text x="114.8" y="133.9">100p</text>
<text x="217.5" y="137.1">U203A</text>
<text x="286.2" y="137.8">R248</text>
<text x="286.8" y="132.2">2k2</text>
<text x="408.4" y="135.7">C</text>
<text x="60.3" y="140.4">GND</text>
<text x="73.7" y="139.9" transform="rotate(-90 73.7 139.9)">VR205</text>
<text x="75.6" y="139.8" transform="rotate(-90 75.6 139.8)">100kA</text>
<text x="105.7" y="142">10</text>
<text x="108.1" y="142.9">+</text>
<text x="108.9" y="140.3">TL074</text>
<text x="118.9" y="139.5">8</text>
<text x="211.6" y="138.2">2</text>
<text x="211.6" y="143.3">3</text>
<text x="214.3" y="141.6">TL072</text>
<text x="224.3" y="140.8">1</text>
<text x="245.7" y="140.8">D</text>
<text x="253.4" y="140.8">S</text>
<text x="257.1" y="139.2">GND</text>
<text x="286.2" y="139.7">680R</text>
<text x="75.5" y="145.5">GND</text>
<text x="94" y="149.4" transform="rotate(-90 94 149.4)">R210</text>
<text x="95.9" y="149.1" transform="rotate(-90 95.9 149.1)">1M5</text>
<text x="109.3" y="149.9" transform="rotate(-90 109.3 149.9)">390k</text>
<text x="112.8" y="144.7">U201C</text>
<text x="126.4" y="146.9" transform="rotate(-90 126.4 146.9)">R215</text>
<text x="128.3" y="146.3" transform="rotate(-90 128.3 146.3)">10k</text>
<text x="196.2" y="148">GND</text>
<text x="202.3" y="146.6">R222</text>
<text x="203" y="148.6">10k</text>
<text x="213.5" y="144.2">+</text>
<text x="224.8" y="149.4" transform="rotate(-90 224.8 149.4)">R231</text>
<text x="226.7" y="149.3" transform="rotate(-90 226.7 149.3)">820k</text>
<text x="233" y="148.6">SHAPE SEL 3</text>
<text x="236.2" y="146.6">J207</text>
<text x="251.2" y="146.8" transform="rotate(-90 251.2 146.8)">G</text>
<text x="254.4" y="145.4">Q204</text>
<text x="254.5" y="147.9">MMBF5485</text>
<text x="89.3" y="153.5">-15V_C</text>
<text x="102.2" y="155.7">GND</text>
<text x="107.4" y="150.1" transform="rotate(-90 107.4 150.1)">R212</text>
<text x="112.8" y="153">Q201B</text>
<text x="122.2" y="152.9" transform="rotate(-90 122.2 152.9)">5</text>
<text x="127.3" y="152.9" transform="rotate(-90 127.3 152.9)">4</text>
<text x="128.1" y="153">Q201A</text>
<text x="222.7" y="153.6">R227</text>
<text x="222.8" y="155.5">680k</text>
<text x="238.9" y="154.7">2</text>
<text x="238.9" y="152.2">3</text>
<text x="108.5" y="160.7">GND</text>
<text x="113.8" y="157.8">1</text>
<text x="122.2" y="160.5" transform="rotate(-90 122.2 160.5)">6</text>
<text x="127.3" y="160.5" transform="rotate(-90 127.3 160.5)">3</text>
<text x="131.6" y="157.8">2</text>
<text x="238.9" y="157.3">1</text>
<text x="247.4" y="158.6" transform="rotate(-90 247.4 158.6)">3</text>
<text x="250.3" y="161.1">2</text>
<text x="254.2" y="161.9">1M</text>
<text x="254.4" y="159.3">TR205</text>
<text x="117.7" y="165.7">DMMT3906W</text>
<text x="205.8" y="167.6">J205</text>
<text x="213.5" y="167.4">1</text>
<text x="216.5" y="162">GND</text>
<text x="222.7" y="164.4">R232</text>
<text x="222.8" y="166.3">390k</text>
<text x="247.4" y="165" transform="rotate(-90 247.4 165)">1</text>
<text x="254" y="164.9">Shape Zero</text>
<text x="201.4" y="169.5">Shape CV</text>
<text x="221.7" y="176.1" transform="rotate(-90 221.7 176.1)">R228</text>
<text x="223.6" y="176" transform="rotate(-90 223.6 176)">150k</text>
<text x="235.6" y="176.1" transform="rotate(-90 235.6 176.1)">R235</text>
<text x="237.5" y="176" transform="rotate(-90 237.5 176)">430k</text>
<text x="243.3" y="176.1" transform="rotate(-90 243.3 176.1)">R236</text>
<text x="245.2" y="176" transform="rotate(-90 245.2 176)">820k</text>
<text x="250.9" y="176.1" transform="rotate(-90 250.9 176.1)">R239</text>
<text x="252.8" y="176" transform="rotate(-90 252.8 176)">330k</text>
<text x="10.4" y="185.7">D</text>
<text x="203.7" y="181.4">+15V_C</text>
<text x="216.5" y="184.9">GND</text>
<text x="238.1" y="184.9">GND</text>
<text x="250.2" y="180.1">-15V_C</text>
<text x="408.4" y="185.7">D</text>
<text x="201.1" y="188.4">Shape</text>
<text x="209" y="190.7" transform="rotate(-90 209 190.7)">VR206</text>
<text x="210.9" y="190.6" transform="rotate(-90 210.9 190.6)">100kB</text>
<text x="330.2" y="194.5">NOTES</text>
<text x="210.8" y="198.8">GND</text>
<text x="330.2" y="198.6">Select R105/R205 for V/O scale other than 1.2 V/O</text>
<text x="330.2" y="202.7">To match coarse frequency front panel scale R103/203 = 150k</text>
<text x="330.2" y="204.8">For reduced range R103/203 = 180k</text>
<text x="330.2" y="208.9">Select Q105/205 for VGS(off) of 0.8V - 1.2V. Ideal value is 1.13V</text>
<text x="171.2" y="214.7">U202B</text>
<text x="196" y="214.7">U202C</text>
<text x="218.2" y="214.7">U202D</text>
<text x="330.2" y="211">for best sine shape</text>
<text x="330.2" y="215.1">Shape select headers:</text>
<text x="68.1" y="216.6">PWR_FLAG</text>
<text x="69.2" y="220.4">+15V</text>
<text x="86.2" y="216.6">U201E</text>
<text x="86.4" y="218.5">TL074</text>
<text x="102.9" y="218.5">LM13700</text>
<text x="104" y="216.6">U202E</text>
<text x="121.7" y="216.6">U203C</text>
<text x="121.9" y="218.5">TL072</text>
<text x="133.3" y="219.5">+15V_C</text>
<text x="170.3" y="216.6">LM13700</text>
<text x="172.9" y="219.8">V+</text>
<text x="193.2" y="220.1">4</text>
<text x="195" y="216.6">LM13700</text>
<text x="217.2" y="216.6">LM13700</text>
<text x="219.9" y="219.8">V+</text>
<text x="330.2" y="217.1">Connect pins 1 &amp; 2 for square</text>
<text x="330.2" y="219.2">Connect pins 2 &amp; 3 for saw</text>
<text x="80.4" y="224.2">C206</text>
<text x="80.5" y="226.1">100n</text>
<text x="88.6" y="227.2" transform="rotate(-90 88.6 227.2)">4</text>
<text x="98.2" y="224.2">C208</text>
<text x="98.2" y="226.1">100n</text>
<text x="106.4" y="227.7" transform="rotate(-90 106.4 227.7)">11</text>
<text x="116" y="224.2">C210</text>
<text x="116" y="226.1">100n</text>
<text x="124.2" y="227.2" transform="rotate(-90 124.2 227.2)">8</text>
<text x="133.8" y="224.2">C212</text>
<text x="133.8" y="226.1">100n</text>
<text x="169.8" y="222.7">10</text>
<text x="176.7" y="225.2">9</text>
<text x="193.2" y="222.7">2</text>
<text x="193.2" y="225.2">3</text>
<text x="195.1" y="226.1">+</text>
<text x="205.9" y="225.2">1</text>
<text x="205.9" y="222.7">5</text>
<text x="217.3" y="222.7">7</text>
<text x="223.7" y="225.2">8</text>
<text x="330.2" y="223.3">C101/C201 changed to 2n2 for improved tracking 20200629</text>
<text x="89.5" y="231" transform="rotate(-90 89.5 231)">V+</text>
<text x="107.3" y="231" transform="rotate(-90 107.3 231)">V+</text>
<text x="125.1" y="231" transform="rotate(-90 125.1 231)">V+</text>
<text x="165.7" y="228.7">GND</text>
<text x="189.2" y="231.2">GND</text>
<text x="209.9" y="234" transform="rotate(-90 209.9 234)">-15V_C</text>
<text x="212.7" y="228.7">GND</text>
<text x="10.4" y="235.7">E</text>
<text x="73" y="236.9">GND</text>
<text x="80.4" y="239.5">C207</text>
<text x="88.6" y="239.1" transform="rotate(-90 88.6 239.1)">11</text>
<text x="90.8" y="236.9">GND</text>
<text x="98.2" y="239.5">C209</text>
<text x="106.4" y="238.6" transform="rotate(-90 106.4 238.6)">6</text>
<text x="108.5" y="236.9">GND</text>
<text x="116" y="239.5">C211</text>
<text x="124.2" y="238.6" transform="rotate(-90 124.2 238.6)">4</text>
<text x="126.3" y="236.9">GND</text>
<text x="133.8" y="239.5">C213</text>
<text x="408.4" y="235.7">E</text>
<text x="69.7" y="245.8">-15V</text>
<text x="80.5" y="241.4">100n</text>
<text x="98.2" y="241.4">100n</text>
<text x="116" y="241.4">100n</text>
<text x="133.3" y="244.9">-15V_C</text>
<text x="133.8" y="241.4">100n</text>
<text x="68" y="250.2">PWR_FLAG</text>
<text x="97.8" y="256.3">Power Filtering</text>
<text x="195.6" y="255.1">Unused Gates</text>
<text x="10.5" y="285.7">F</text>
<text x="35" y="286.7">1</text>
<text x="85" y="286.7">2</text>
<text x="135" y="286.7">3</text>
<text x="185" y="286.7">4</text>
<text x="235" y="286.7">5</text>
<text x="285" y="286.7">6</text>
<text x="335" y="286.7">7</text>
<text x="385" y="286.7">8</text>
<text x="408.5" y="285.7">F</text>
</g>
<g font-size=".7">
<text x="165.2" y="72.7">DIODE_BIAS</text>
<text x="302.5" y="77" transform="rotate(-90 302.5 77)">NULL</text>
<text x="305.1" y="78.2" transform="rotate(-90 305.1 78.2)">NULL</text>
<text x="195.1" y="223.2">DIODE_BIAS</text>
</g>
</svg>
